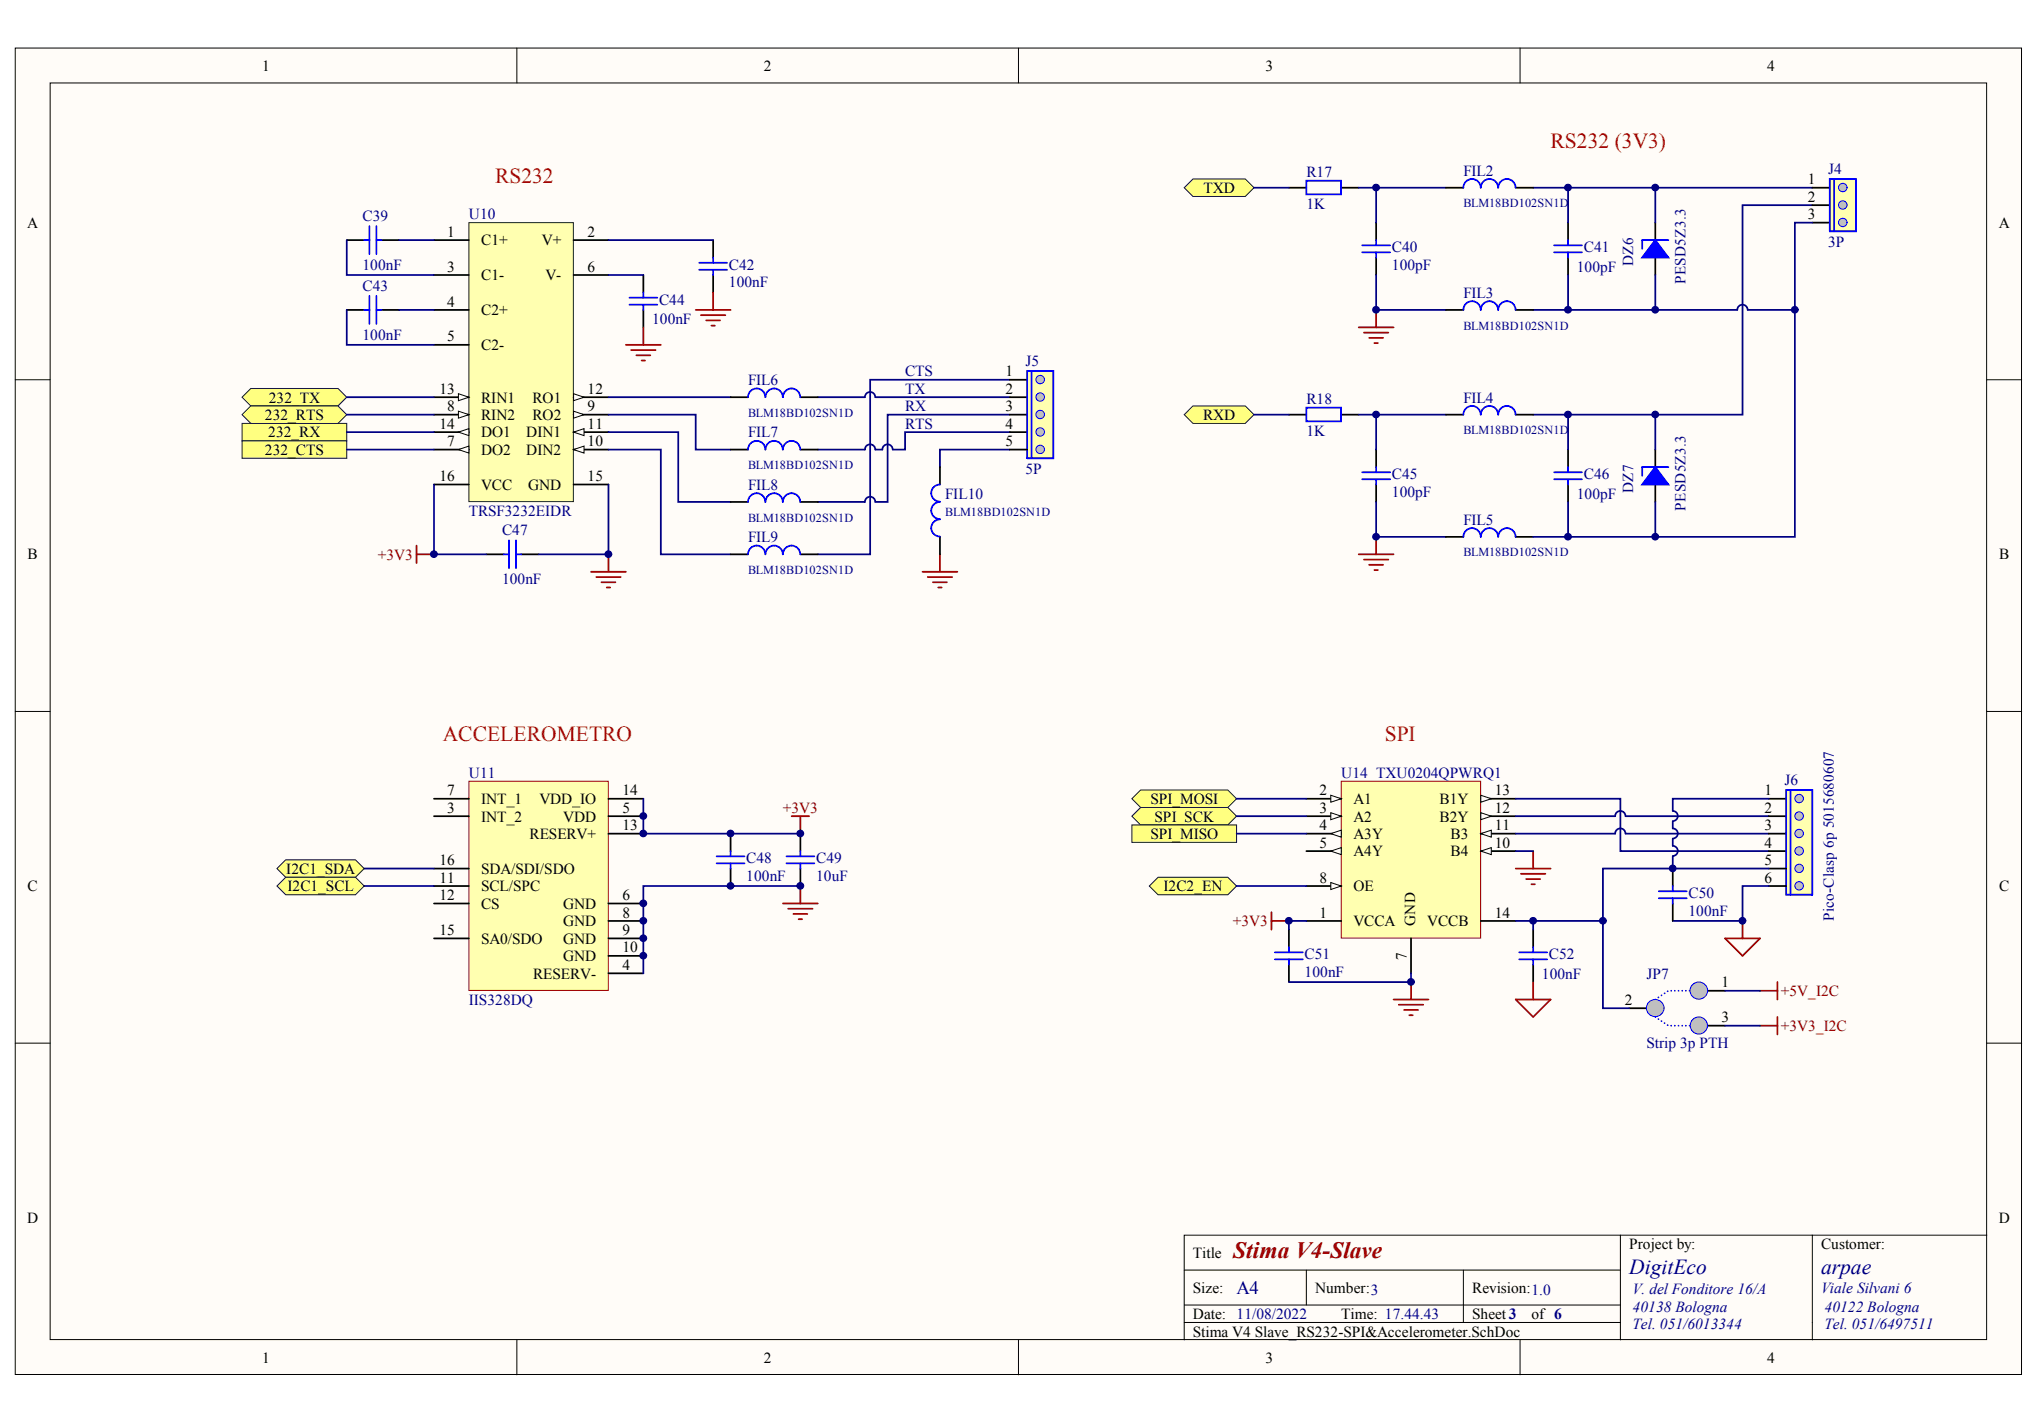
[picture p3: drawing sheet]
<svg xmlns="http://www.w3.org/2000/svg" width="288mm" height="201mm" viewBox="0 0 288 201" stroke-linecap="round" stroke-linejoin="round" font-family="sans-serif">
<g fill="#fffcf8" stroke="#000" stroke-width=".14">
<path d="M2.2 6.8h283.1v187.2h-283.1z"/>
<path d="M7.1 11.7h273.2v177.3h-273.2z"/>
</g>
<g fill="none" stroke="#000" stroke-width=".14">
<path d="M72.9 6.8v4.9M143.7 6.8v4.9M214.5 6.8v4.9M2.2 53.6h4.9M280.4 53.6h4.9M2.2 100.4h4.9M280.4 100.4h4.9M2.2 147.2h4.9M280.4 147.2h4.9M167.1 179.2h61.6M184.3 179.2v5M206.5 179.2v7.4"/>
<path d="M228.7 174.3v12.3M255.7 174.3h-88.6v14.8M280.4 174.3h-24.7v14.8M72.9 189.1v4.9M143.7 189.1v4.9M167.1 186.6h61.6v2.5M167.1 184.2h61.6M214.5 189.1v4.9"/>
</g>
<path d="M66.2 31.4h14.7v39.4h-14.7z" fill="#ffffb0" stroke="#172721" stroke-width=".14"/>
<path d="M80.9 33.9h5M80.9 38.8h5M80.9 56.1h5" fill="none" stroke="#000" stroke-width=".25"/>
<path d="M80.9 55.6l1.5 .5-1.5 .4z" fill="#fffcf8" stroke="#000" stroke-width=".14"/>
<path d="M80.9 58.5h5" fill="none" stroke="#000" stroke-width=".25"/>
<path d="M80.9 58l1.5 .5-1.5 .5z" fill="#fffcf8" stroke="#000" stroke-width=".14"/>
<path d="M80.9 61h5" fill="none" stroke="#000" stroke-width=".25"/>
<path d="M80.9 61l1.5-.5v1z" fill="#fffcf8" stroke="#000" stroke-width=".14"/>
<path d="M80.9 63.4h5" fill="none" stroke="#000" stroke-width=".25"/>
<path d="M80.9 63.4l1.5-.5v1z" fill="#fffcf8" stroke="#000" stroke-width=".14"/>
<path d="M61.2 33.9h5M61.2 38.8h5M61.2 43.7h5M61.2 48.7h5M61.2 56.1h5" fill="none" stroke="#000" stroke-width=".25"/>
<path d="M64.7 55.6l1.5 .5-1.5 .4z" fill="#fffcf8" stroke="#000" stroke-width=".14"/>
<path d="M61.2 58.5h5" fill="none" stroke="#000" stroke-width=".25"/>
<path d="M64.7 58l1.5 .5-1.5 .5z" fill="#fffcf8" stroke="#000" stroke-width=".14"/>
<path d="M61.2 61h5" fill="none" stroke="#000" stroke-width=".25"/>
<path d="M64.7 61l1.5-.5v1z" fill="#fffcf8" stroke="#000" stroke-width=".14"/>
<path d="M61.2 63.4h5" fill="none" stroke="#000" stroke-width=".25"/>
<path d="M64.7 63.4l1.5-.5v1z" fill="#fffcf8" stroke="#000" stroke-width=".14"/>
<path d="M48.9 33.9h2.5M53.9 33.9h2.4M90.8 38.8v2.5M100.6 33.9v2.4M100.6 38.8v2.5M48.9 43.7h2.5M53.9 43.7h2.4M90.8 43.7v2.5M61.2 68.4h5M68.6 78.2h2.5M73.6 78.2h2.4M80.9 68.4h5" fill="none" stroke="#000" stroke-width=".25"/>
<g fill="none" stroke="#00f" stroke-width=".25">
<path d="M51.4 33.9h.7M52.1 31.9v4M53.1 31.9v4M53.1 33.9h.8M98.7 37.1h3.9M98.7 38.1h3.9M100.6 36.3v.8M100.6 38.1v.7M51.4 43.7h.7M52.1 41.8v3.9M53.1 41.8v3.9M53.1 43.7h.8"/>
<path d="M88.8 42h4M88.8 43h4M90.8 41.3v.7M90.8 43v.7M71.1 78.2h.7M71.8 76.3v3.9M72.8 76.3v3.9M72.8 78.2h.8"/>
</g>
<g fill="none" stroke="#800000" stroke-width=".25">
<path d="M88.3 48.7h4.9M89.1 49.4h3.4M89.8 50.1h2M90.5 50.9h.5M90.8 46.2v2.5M98.2 43.7h4.9M98.9 44.5h3.5M99.6 45.2h2M100.4 46h.5M100.6 41.3v2.4M58.8 77v2.5M58.8 78.2h2.4"/>
<path d="M85.9 78.2v2.5M83.4 80.7h4.9M84.1 81.4h3.5M84.9 82.2h1.9M85.6 82.9h.5"/>
</g>
<g fill="#ffff80" stroke="#001b31" stroke-width=".14">
<path d="M34.2 59.7h14.7v2.5h-14.7z" fill-rule="evenodd"/>
<path d="M35.4 54.8h12.3l1.2 1.3-1.2 1.2h-12.3l-1.2-1.2z" fill-rule="evenodd"/>
<path d="M35.4 57.3h12.3l1.2 1.2-1.2 1.2h-12.3l-1.2-1.2z" fill-rule="evenodd"/>
<path d="M34.2 62.2h14.7v2.5h-14.7z" fill-rule="evenodd"/>
</g>
<path d="M132.6 78.2v2.5M130.2 80.7h4.9M130.9 81.4h3.5M131.7 82.2h1.9M132.4 82.9h.5" fill="none" stroke="#800000" stroke-width=".25"/>
<path d="M66.2 110.2h19.6v29.6h-19.6z" fill="#ffffb0" stroke="#800000" stroke-width=".14"/>
<g fill="none" stroke="#000" stroke-width=".25">
<path d="M61.2 112.7h5M61.2 115.2h5M85.9 112.7h4.9M85.9 115.2h4.9M85.9 117.6h4.9M103.1 117.6v2.5M112.9 117.6v2.5M61.2 122.6h5M61.2 132.4h5M61.2 125h5M61.2 127.5h5M85.9 132.4h4.9"/>
<path d="M85.9 127.5h4.9M85.9 130h4.9M85.9 134.9h4.9M85.9 137.3h4.9M103.1 122.6v2.4M112.9 122.6v2.4"/>
</g>
<path d="M101.1 121.8h4M101.1 120.8h4M103.1 120.1v.7M103.1 121.8v.8M111 121.8h3.9M111 120.8h3.9M112.9 120.1v.7M112.9 121.8v.8" fill="none" stroke="#00f" stroke-width=".25"/>
<path d="M111.7 115.2h2.5M112.9 115.2v2.4M110.5 127.5h4.9M111.2 128.2h3.5M112 129h1.9M112.7 129.7h.5M112.9 125v2.5" fill="none" stroke="#800000" stroke-width=".25"/>
<g fill="none" stroke="#000080" stroke-width=".25">
<path d="M48.9 33.9v4.9h12.3M56.3 33.9h4.9M85.9 33.9h14.7M85.9 38.8h4.9M48.9 43.7v5h12.3M48.9 56.1h12.3M48.9 58.5h12.3M56.3 43.7h4.9M85.9 58.5h12.3v4.9h4.9M85.9 56.1h17.2M123.5 56a.73 .73 0 0 0-.7-.7 .73 .73 0 0 0-.7 .8h-6.7M123.5 56.1h19"/>
<path d="M142.5 53.6h-19.7v24.6h-7.4M142.5 58.5h-17.2v12.3h-1.8M48.9 61h12.3M48.9 63.4h12.3M85.9 63.4h7.3v14.8h9.9M85.9 61h9.8v9.8h7.4M123.5 70.8a.73 .73 0 0 0-.7-.7 .73 .73 0 0 0-.7 .7h-6.7M123.5 63.4a.73 .73 0 0 0-.7-.7 .73 .73 0 0 0-.7 .7h-6.7M142.5 61h-14.8v2.4h-1.7a.73 .73 0 0 0-.8-.7 .73 .73 0 0 0-.7 .7h-1M142.5 63.4h-9.9v2.5M51.4 125h9.8M51.4 122.6h9.8"/>
<path d="M112.9 125h-22.1v12.3"/>
</g>
<path d="M189.3 110.2h19.6v22.2h-19.6z" fill="#ffffb0" stroke="#800000" stroke-width=".14"/>
<path d="M184.3 112.7h5" fill="none" stroke="#000" stroke-width=".25"/>
<path d="M187.8 112.2l1.5 .5-1.5 .5z" fill="#fffcf8" stroke="#000" stroke-width=".14"/>
<path d="M184.3 115.2h5" fill="none" stroke="#000" stroke-width=".25"/>
<path d="M187.8 114.7l1.5 .5-1.5 .5z" fill="#fffcf8" stroke="#000" stroke-width=".14"/>
<path d="M184.3 117.6h5" fill="none" stroke="#000" stroke-width=".25"/>
<path d="M187.8 117.6l1.5-.5v1z" fill="#fffcf8" stroke="#000" stroke-width=".14"/>
<path d="M184.3 120.1h5" fill="none" stroke="#000" stroke-width=".25"/>
<path d="M187.8 120.1l1.5-.5v1z" fill="#fffcf8" stroke="#000" stroke-width=".14"/>
<path d="M209 112.7h4.9" fill="none" stroke="#000" stroke-width=".25"/>
<path d="M209 112.2l1.4 .5-1.4 .5z" fill="#fffcf8" stroke="#000" stroke-width=".14"/>
<path d="M209 115.2h4.9" fill="none" stroke="#000" stroke-width=".25"/>
<path d="M209 114.7l1.4 .5-1.4 .5z" fill="#fffcf8" stroke="#000" stroke-width=".14"/>
<path d="M209 117.6h4.9" fill="none" stroke="#000" stroke-width=".25"/>
<path d="M209 117.6l1.4-.5v1z" fill="#fffcf8" stroke="#000" stroke-width=".14"/>
<path d="M209 120.1h4.9" fill="none" stroke="#000" stroke-width=".25"/>
<path d="M209 120.1l1.4-.5v1z" fill="#fffcf8" stroke="#000" stroke-width=".14"/>
<path d="M184.3 125h5" fill="none" stroke="#000" stroke-width=".25"/>
<path d="M187.8 124.5l1.5 .5-1.5 .5z" fill="#fffcf8" stroke="#000" stroke-width=".14"/>
<path d="M181.9 131.2v2.5M181.9 136.1v2.5M184.3 130h5M199.1 132.4v4.9M209 130h4.9M216.3 131.2v2.5M216.3 136.1v2.5" fill="none" stroke="#000" stroke-width=".25"/>
<path d="M179.9 135.4h3.9M179.9 134.4h3.9M181.9 133.7v.7M181.9 135.4v.7M214.4 135.4h3.9M214.4 134.4h3.9M216.3 133.7v.7M216.3 135.4v.7" fill="none" stroke="#00f" stroke-width=".25"/>
<path d="M179.4 128.7v2.5M179.4 130h2.5" fill="none" stroke="#800000" stroke-width=".25"/>
<path d="M90.8 112.7v4.9h22.1M199.1 137.3v1.3" fill="none" stroke="#000080" stroke-width=".25"/>
<g fill="#ffff80" stroke="#001b31" stroke-width=".14">
<path d="M161 113.9h12.3l1.2 1.3-1.2 1.2h-12.3l-1.3-1.2z" fill-rule="evenodd"/>
<path d="M161 111.5h12.3l1.2 1.2-1.2 1.2h-12.3l-1.3-1.2z" fill-rule="evenodd"/>
<path d="M159.7 116.4h14.8v2.5h-14.8z" fill-rule="evenodd"/>
</g>
<path d="M174.5 112.7h9.8M174.5 115.2h9.8M174.5 117.6h9.8M213.9 112.7h14.8v7.4h20.9M229.4 115.2a.73 .73 0 0 0-.8-.8 .73 .73 0 0 0-.7 .8h-14M229.4 117.6a.73 .73 0 0 0-.8-.7 .73 .73 0 0 0-.7 .7h-14M229.4 115.2h20.2M229.4 117.6h20.2M181.9 138.6h17.2M184.3 130h-2.4v1.2" fill="none" stroke="#000080" stroke-width=".25"/>
<path d="M199.1 138.6v2.4M216.3 138.6v2.4M243.4 132.4h5l-2.5 2.5zM245.9 130v2.4M196.7 141h4.9M197.4 141.8h3.4M198.1 142.5h2M198.9 143.3h.5M213.9 141h4.9l-2.5 2.5z" fill="none" stroke="#800000" stroke-width=".25"/>
<path d="M163.4 123.8h9.9l1.2 1.2-1.2 1.3h-9.9l-1.2-1.3z" fill-rule="evenodd" fill="#ffff80" stroke="#001b31" stroke-width=".14"/>
<path d="M174.5 125h9.8M213.9 120.1h2.4" fill="none" stroke="#000080" stroke-width=".25"/>
<path d="M213.9 122.6h4.9M214.6 123.3h3.5M215.4 124h1.9M216.1 124.8h.5M216.3 120.1v2.5" fill="none" stroke="#800000" stroke-width=".25"/>
<g fill="#ffff80" stroke="#001b31" stroke-width=".14">
<path d="M40.3 121.3h9.9l1.2 1.3-1.2 1.2h-9.9l-1.2-1.2z" fill-rule="evenodd"/>
<path d="M40.3 123.8h9.9l1.2 1.2-1.2 1.3h-9.9l-1.2-1.3z" fill-rule="evenodd"/>
</g>
<path d="M249.6 112.7h2.4M249.6 115.2h2.4M249.6 117.6h2.4M249.6 120.1h2.4" fill="none" stroke="#000" stroke-width=".25"/>
<path d="M252 111.5h3.7v14.7h-3.7z" fill="#ffffb0" stroke="#800000" stroke-width=".14"/>
<g fill="#c0c0c0" stroke="#00f" stroke-width=".14">
<circle cx="253.9" cy="112.7" r=".6"/>
<circle cx="253.9" cy="115.1" r=".6"/>
<circle cx="253.9" cy="117.6" r=".6"/>
<circle cx="253.9" cy="120.1" r=".6"/>
</g>
<path d="M252.7 111.5v14.8" fill="none" stroke="#00f" stroke-width=".25"/>
<circle cx="253.9" cy="122.5" r=".6" fill="#c0c0c0" stroke="#00f" stroke-width=".14"/>
<path d="M252 111.5h3.7v14.8h-3.7z" fill="none" stroke="#00f" stroke-width=".25"/>
<path d="M249.6 122.6h2.4" fill="none" stroke="#000" stroke-width=".25"/>
<circle cx="253.9" cy="125" r=".6" fill="#c0c0c0" stroke="#00f" stroke-width=".14"/>
<path d="M241 139.8h2.4M249.6 125h2.4M229.9 142.3h2.4M241 144.7h2.4" fill="none" stroke="#000" stroke-width=".25"/>
<path d="M236 118.4v1a.71 .71 0 0 1 .8 .7 .71 .71 0 0 1-.8 .7M236 115.9v1a.71 .71 0 0 1 .8 .7 .71 .71 0 0 1-.8 .7M249.6 112.7h-13.6v1.7a.71 .71 0 0 1 .8 .8 .71 .71 0 0 1-.8 .7M236 120.8v1.8h13.6" fill="none" stroke="#000080" stroke-width=".25"/>
<path d="M248.4 139.8h2.4M250.8 138.6v2.4" fill="none" stroke="#800000" stroke-width=".25"/>
<path d="M233.6 141l1.8-1.2h3.1M233.6 143.5l1.8 1.2h3.1" fill="none" stroke="#00f" stroke-width=".25" stroke-dasharray="0 .5"/>
<g fill="#c0c0c0" stroke="#00f" stroke-width=".14">
<circle cx="239.7" cy="139.8" r="1.22"/>
<circle cx="239.7" cy="144.7" r="1.21"/>
<circle cx="233.6" cy="142.2" r="1.22"/>
</g>
<path d="M213.9 130h12.3M216.3 130v1.2M226.2 130v12.3h3.7M236 122.6h-9.8v7.4M243.4 139.8h5M249.6 125h-3.7v5h-9.9M243.4 144.7h5" fill="none" stroke="#000080" stroke-width=".25"/>
<path d="M248.4 144.7h2.4M250.8 143.5v2.5" fill="none" stroke="#800000" stroke-width=".25"/>
<path d="M142.5 53.6h2.4M142.5 56.1h2.4M142.5 58.5h2.4M142.5 61h2.4" fill="none" stroke="#000" stroke-width=".25"/>
<path d="M144.9 52.4h3.7v12.2h-3.7z" fill="#ffffb0" stroke="#800000" stroke-width=".14"/>
<g fill="#c0c0c0" stroke="#00f" stroke-width=".14">
<circle cx="146.8" cy="53.6" r=".6"/>
<circle cx="146.8" cy="56" r=".6"/>
<circle cx="146.8" cy="58.5" r=".6"/>
<circle cx="146.8" cy="60.9" r=".6"/>
</g>
<path d="M145.6 52.4v12.3" fill="none" stroke="#00f" stroke-width=".25"/>
<circle cx="146.8" cy="63.4" r=".6" fill="#c0c0c0" stroke="#00f" stroke-width=".14"/>
<path d="M144.9 52.4h3.7v12.3h-3.7z" fill="none" stroke="#00f" stroke-width=".25"/>
<path d="M142.5 63.4h2.4" fill="none" stroke="#000" stroke-width=".25"/>
<path d="M61.2 68.4v9.8h7.4M85.9 68.4v9.8h-9.9" fill="none" stroke="#000080" stroke-width=".25"/>
<g fill="#ffff80" stroke="#001b31" stroke-width=".14">
<path d="M168.3 25.3h7.4l1.3 1.2-1.3 1.2h-7.4l-1.2-1.2z" fill-rule="evenodd"/>
<path d="M168.3 57.3h7.4l1.3 1.2-1.3 1.2h-7.4l-1.2-1.2z" fill-rule="evenodd"/>
</g>
<g fill="none" stroke="#000" stroke-width=".25">
<path d="M181.9 26.5h2.4M189.3 26.5h2.4M194.2 31.4v2.5M194.2 36.3v2.5M221.3 31.4v2.5M221.3 36.3v2.5M233.6 31.4v2.5M233.6 36.3v2.5M255.7 26.5h2.5M255.7 29h2.5M255.7 31.4h2.5M181.9 58.5h2.4"/>
<path d="M189.3 58.5h2.4M194.2 63.4v2.5M194.2 68.4v2.4M221.3 63.4v2.5M221.3 68.4v2.4M233.6 63.4v2.5M233.6 68.4v2.4"/>
</g>
<g fill="none" stroke="#00f" stroke-width=".25">
<path d="M184.3 25.5h4.9v1.9h-4.9zM192.2 34.6h4M192.2 35.6h4M194.2 33.9v.7M194.2 35.6v.7M219.3 34.6h3.9M219.3 35.6h3.9M221.3 33.9v.7M221.3 35.6v.7M235.4 33.9h-3.7v1.2M184.3 57.5h4.9v2h-4.9zM192.2 66.6h4"/>
<path d="M192.2 67.6h4M194.2 65.9v.7M194.2 67.6v.8M219.3 66.6h3.9M219.3 67.6h3.9M221.3 65.9v.7M221.3 67.6v.8M235.4 65.9h-3.7v1.2"/>
</g>
<g fill="#00f" stroke="#00f" stroke-width=".25">
<path d="M233.6 33.9l1.8 2.4h-3.7z"/>
<path d="M233.6 65.9l1.8 2.5h-3.7z"/>
</g>
<g fill="none" stroke="#000080" stroke-width=".25">
<path d="M177 26.5h4.9M191.7 26.5h12.3M194.2 26.5v4.9M194.2 38.8v4.9h9.8M216.3 26.5h39.4M221.3 26.5v4.9M221.3 38.8v4.9M233.6 26.5v4.9M255.7 29h-9.8v29.5h-29.6M177 58.5h4.9M191.7 58.5h12.3M194.2 58.5v4.9"/>
<path d="M221.3 58.5v4.9M233.6 58.5v4.9M194.2 70.8v5h9.8M221.3 70.8v5"/>
</g>
<path d="M191.7 46.2h5M192.5 46.9h3.4M193.2 47.7h2M193.9 48.4h.5M194.2 43.7v2.5M191.7 78.2h5M192.5 79h3.4M193.2 79.7h2M194.2 75.8v2.4M193.9 80.4h.5" fill="none" stroke="#800000" stroke-width=".25"/>
<path d="M258.2 25.3h3.7v7.3h-3.7z" fill="#ffffb0" stroke="#800000" stroke-width=".14"/>
<g fill="#c0c0c0" stroke="#00f" stroke-width=".14">
<circle cx="260" cy="26.5" r=".6"/>
<circle cx="260" cy="28.9" r=".6"/>
<circle cx="260" cy="31.4" r=".6"/>
</g>
<g fill="none" stroke="#00f" stroke-width=".25">
<path d="M211.4 26.5a1.23 1.23 0 0 0-1.2-1.2 1.23 1.23 0 0 0-1.3 1.2 1.22 1.22 0 0 0-1.2-1.2 1.22 1.22 0 0 0-1.2 1.2M213.9 26.5a1.22 1.22 0 0 0-1.3-1.2 1.22 1.22 0 0 0-1.2 1.2M258.2 25.3h3.7v7.3h-3.7zM258.8 25.3v7.3M108 56.1a1.22 1.22 0 0 0-1.2-1.3 1.22 1.22 0 0 0-1.2 1.3M110.5 56.1a1.22 1.22 0 0 0-1.3-1.3 1.22 1.22 0 0 0-1.2 1.3M112.9 56.1a1.22 1.22 0 0 0-1.2-1.3 1.22 1.22 0 0 0-1.2 1.3M211.4 43.7a1.23 1.23 0 0 0-1.2-1.2 1.23 1.23 0 0 0-1.3 1.2 1.22 1.22 0 0 0-1.2-1.2 1.22 1.22 0 0 0-1.2 1.2M211.4 58.5a1.23 1.23 0 0 0-1.2-1.2 1.23 1.23 0 0 0-1.3 1.2 1.22 1.22 0 0 0-1.2-1.2 1.22 1.22 0 0 0-1.2 1.2M213.9 43.7a1.22 1.22 0 0 0-1.3-1.2 1.22 1.22 0 0 0-1.2 1.2M213.9 58.5a1.22 1.22 0 0 0-1.3-1.2 1.22 1.22 0 0 0-1.2 1.2M108 63.4a1.22 1.22 0 0 0-1.2-1.2 1.22 1.22 0 0 0-1.2 1.2"/>
<path d="M108 70.8a1.22 1.22 0 0 0-1.2-1.2 1.22 1.22 0 0 0-1.2 1.2M108 78.2a1.22 1.22 0 0 0-1.2-1.2 1.22 1.22 0 0 0-1.2 1.2M110.5 63.4a1.22 1.22 0 0 0-1.3-1.2 1.22 1.22 0 0 0-1.2 1.2M110.5 70.8a1.22 1.22 0 0 0-1.3-1.2 1.22 1.22 0 0 0-1.2 1.2M110.5 78.2a1.22 1.22 0 0 0-1.3-1.2 1.22 1.22 0 0 0-1.2 1.2M112.9 63.4a1.22 1.22 0 0 0-1.2-1.2 1.22 1.22 0 0 0-1.2 1.2M112.9 70.8a1.22 1.22 0 0 0-1.2-1.2 1.22 1.22 0 0 0-1.2 1.2M112.9 78.2a1.22 1.22 0 0 0-1.2-1.2 1.22 1.22 0 0 0-1.2 1.2M132.6 73.3a1.21 1.21 0 0 0-1.2 1.2 1.21 1.21 0 0 0 1.2 1.2M132.6 70.8a1.21 1.21 0 0 0-1.2 1.2 1.21 1.21 0 0 0 1.2 1.2M132.6 68.4a1.21 1.21 0 0 0-1.2 1.2 1.21 1.21 0 0 0 1.2 1.2M211.4 75.8a1.23 1.23 0 0 0-1.2-1.3 1.23 1.23 0 0 0-1.3 1.3 1.22 1.22 0 0 0-1.2-1.3 1.22 1.22 0 0 0-1.2 1.3"/>
<path d="M213.9 75.8a1.22 1.22 0 0 0-1.3-1.3 1.22 1.22 0 0 0-1.2 1.3M234.1 126.8h3.9M234.1 125.8h3.9M236 125v.8M236 126.8v.7"/>
</g>
<path d="M233.6 38.8v4.9M255.7 31.4h-2.4v12.3M246.6 43.7a.73 .73 0 0 0-.7-.7 .73 .73 0 0 0-.7 .7h-28.9M246.6 43.7h6.7M253.3 43.7v32.1h-19.7M216.3 75.8h17.3M233.6 70.8v5" fill="none" stroke="#000080" stroke-width=".25"/>
<g fill="none" stroke="#000" stroke-width=".25">
<path d="M204 26.5h2.5M213.9 26.5h2.4M103.1 56.1h2.5M112.9 56.1h2.5M204 43.7h2.5M204 58.5h2.5M213.9 43.7h2.4M213.9 58.5h2.4M103.1 63.4h2.5M103.1 70.8h2.5M103.1 78.2h2.5M112.9 63.4h2.5"/>
<path d="M112.9 70.8h2.5M112.9 78.2h2.5M132.6 65.9v2.5M132.6 75.8v2.4M204 75.8h2.5M213.9 75.8h2.4M236 122.6v2.4M236 127.5v2.5"/>
</g>
<g fill="#000080" stroke="#000080" stroke-width=".14">
<circle cx="61.2" cy="78.2" r=".47"/>
<circle cx="85.9" cy="78.2" r=".47"/>
<circle cx="90.8" cy="134.9" r=".47"/>
<circle cx="90.8" cy="132.4" r=".47"/>
<circle cx="90.8" cy="129.9" r=".47"/>
<circle cx="90.8" cy="127.5" r=".47"/>
<circle cx="90.8" cy="117.6" r=".47"/>
<circle cx="90.8" cy="115.1" r=".47"/>
<circle cx="103.1" cy="125" r=".47"/>
<circle cx="103.1" cy="117.6" r=".47"/>
<circle cx="112.9" cy="125" r=".47"/>
<circle cx="112.9" cy="117.6" r=".47"/>
<circle cx="181.9" cy="129.9" r=".47"/>
<circle cx="194.2" cy="75.7" r=".47"/>
<circle cx="194.2" cy="58.5" r=".47"/>
<circle cx="194.2" cy="43.7" r=".47"/>
<circle cx="194.2" cy="26.5" r=".47"/>
<circle cx="199.1" cy="138.6" r=".47"/>
<circle cx="216.3" cy="129.9" r=".47"/>
<circle cx="221.3" cy="75.7" r=".47"/>
<circle cx="221.3" cy="58.5" r=".47"/>
<circle cx="221.3" cy="43.7" r=".47"/>
<circle cx="221.3" cy="26.5" r=".47"/>
<circle cx="226.2" cy="129.9" r=".47"/>
<circle cx="233.6" cy="75.7" r=".47"/>
<circle cx="233.6" cy="58.5" r=".47"/>
<circle cx="233.6" cy="43.7" r=".47"/>
<circle cx="233.6" cy="26.5" r=".47"/>
<circle cx="236" cy="122.5" r=".47"/>
<circle cx="245.9" cy="129.9" r=".47"/>
<circle cx="253.3" cy="43.7" r=".47"/>
</g>
<text font-size="3.3" fill="#800000" x="174" y="177.5">Stima V4-Slave</text>
<g font-size="3" fill="#f00">
<text x="218.8" y="20.8">RS232 (3V3)</text>
<text x="69.9" y="25.8">RS232</text>
<text x="62.5" y="104.6">ACCELEROMETRO</text>
<text x="195.4" y="104.6">SPI</text>
</g>
<g font-size="3" fill="#000080">
<text x="229.9" y="179.7">DigitEco</text>
<text x="257" y="179.7">arpae</text>
</g>
<text font-size="2.6" fill="#000080" x="174.5" y="182.6">A4</text>
<g font-size="2.2">
<text x="37" y="10">1</text>
<text x="107.8" y="10">2</text>
<text x="178.6" y="10">3</text>
<text x="249.4" y="10">4</text>
<text x="169.8" y="27.2">TXD</text>
<text x="255.1" y="26">1</text>
<text x="255.1" y="28.5">2</text>
<text x="3.9" y="32.1">A</text>
<text x="63.1" y="33.4">1</text>
<text x="67.9" y="34.6">C1+</text>
<text x="76.5" y="34.6">V+</text>
<text x="82.9" y="33.4">2</text>
<text x="255.1" y="30.9">3</text>
<text x="282.1" y="32.1">A</text>
<text x="63.1" y="38.3">3</text>
<text x="67.9" y="39.6">C1-</text>
<text x="77" y="39.6">V-</text>
<text x="82.9" y="38.3">6</text>
<text x="63.1" y="43.3">4</text>
<text x="67.9" y="44.5">C2+</text>
<text x="63.1" y="48.2">5</text>
<text x="67.9" y="49.4">C2-</text>
<text x="141.9" y="53.1">1</text>
<text x="37.4" y="59.3">232_RTS</text>
<text x="37.9" y="56.8">232_TX</text>
<text x="62" y="55.6">13</text>
<text x="63.1" y="58">8</text>
<text x="67.9" y="56.8">RIN1</text>
<text x="67.9" y="59.3">RIN2</text>
<text x="75.1" y="56.8">RO1</text>
<text x="75.1" y="59.3">RO2</text>
<text x="82.9" y="55.6">12</text>
<text x="82.9" y="58">9</text>
<text x="141.9" y="55.6">2</text>
<text x="141.9" y="58">3</text>
<text x="169.8" y="59.3">RXD</text>
<text x="37.4" y="64.2">232_CTS</text>
<text x="37.9" y="61.7">232_RX</text>
<text x="62" y="60.5">14</text>
<text x="63.1" y="63">7</text>
<text x="67.9" y="61.7">DO1</text>
<text x="67.9" y="64.2">DO2</text>
<text x="74.3" y="61.7">DIN1</text>
<text x="74.3" y="64.2">DIN2</text>
<text x="82.9" y="60.5">11</text>
<text x="82.9" y="63">10</text>
<text x="141.9" y="60.5">4</text>
<text x="141.9" y="63">5</text>
<text x="62" y="67.9">16</text>
<text x="67.9" y="69.1">VCC</text>
<text x="74.5" y="69.1">GND</text>
<text x="82.9" y="67.9">15</text>
<text x="3.9" y="78.9">B</text>
<text x="282.1" y="78.9">B</text>
<text x="63.1" y="112.2">7</text>
<text x="67.9" y="113.5">INT_1</text>
<text x="76.1" y="113.5">VDD_IO</text>
<text x="87.8" y="112.2">14</text>
<text x="162.3" y="113.5">SPI_MOSI</text>
<text x="186.2" y="112.2">2</text>
<text x="191" y="113.5">A1</text>
<text x="203.2" y="113.5">B1Y</text>
<text x="210.9" y="112.2">13</text>
<text x="249" y="112.2">1</text>
<text x="63.1" y="114.7">3</text>
<text x="67.9" y="115.9">INT_2</text>
<text x="74.7" y="118.4">RESERV+</text>
<text x="79.5" y="115.9">VDD</text>
<text x="87.8" y="114.7">5</text>
<text x="87.8" y="117.2">13</text>
<text x="162.3" y="118.4">SPI_MISO</text>
<text x="162.9" y="115.9">SPI_SCK</text>
<text x="186.2" y="114.7">3</text>
<text x="186.2" y="117.2">4</text>
<text x="186.2" y="119.6">5</text>
<text x="191" y="115.9">A2</text>
<text x="191" y="118.4">A3Y</text>
<text x="203.2" y="115.9">B2Y</text>
<text x="204.7" y="118.4">B3</text>
<text x="210.9" y="114.7">12</text>
<text x="210.9" y="117.2">11</text>
<text x="210.9" y="119.6">10</text>
<text x="249" y="114.7">2</text>
<text x="249" y="117.2">3</text>
<text x="249" y="119.6">4</text>
<text x="3.9" y="125.7">C</text>
<text x="40.4" y="123.3">I2C1_SDA</text>
<text x="40.6" y="125.8">I2C1_SCL</text>
<text x="62" y="122.1">16</text>
<text x="62" y="124.5">11</text>
<text x="67.9" y="123.3">SDA/SDI/SDO</text>
<text x="67.9" y="125.8">SCL/SPC</text>
<text x="164.2" y="125.8">I2C2_EN</text>
<text x="186.2" y="124.5">8</text>
<text x="191" y="120.9">A4Y</text>
<text x="191" y="125.8">OE</text>
<text x="204.7" y="120.9">B4</text>
<text x="249" y="122.1">5</text>
<text x="249" y="124.5">6</text>
<text x="282.1" y="125.7">C</text>
<text x="62" y="131.9">15</text>
<text x="62" y="127">12</text>
<text x="67.9" y="128.2">CS</text>
<text x="79.5" y="128.2">GND</text>
<text x="79.5" y="130.7">GND</text>
<text x="87.8" y="127">6</text>
<text x="87.8" y="129.5">8</text>
<text x="87.8" y="131.9">9</text>
<text x="186.2" y="129.5">1</text>
<text x="191" y="130.7">VCCA</text>
<text x="201.4" y="130.7">VCCB</text>
<text x="210.9" y="129.5">14</text>
<text x="67.9" y="133.2">SA0/SDO</text>
<text x="79.5" y="133.2">GND</text>
<text x="79.5" y="135.6">GND</text>
<text x="87.8" y="134.4">10</text>
<text x="87.8" y="136.9">4</text>
<text x="75.2" y="138.1">RESERV-</text>
<text x="229.3" y="141.8">2</text>
<text x="242.9" y="139.3">1</text>
<text x="242.9" y="144.3">3</text>
<text x="3.9" y="172.5">D</text>
<text x="282.1" y="172.5">D</text>
<text x="168.3" y="177.5">Title</text>
<text x="229.9" y="176.3">Project by:</text>
<text x="257" y="176.3">Customer:</text>
<text x="168.3" y="182.4">Size:</text>
<text x="185.6" y="182.4">Number:3</text>
<text x="207.7" y="182.4">Revision:1.0</text>
<text x="168.3" y="186.1">Date: 11/08/2022</text>
<text x="168.3" y="188.6">Stima V4 Slave_RS232-SPI&amp;Accelerometer.SchDoc</text>
<text x="189.3" y="186.1">Time: 17.44.43</text>
<text x="207.7" y="186.1">Sheet3</text>
<text x="216.1" y="186.1">of 6</text>
<text x="37" y="192.3">1</text>
<text x="107.8" y="192.3">2</text>
<text x="178.6" y="192.3">3</text>
<text x="249.4" y="192.3">4</text>
</g>
<g font-size="2.2" fill="#000080">
<text x="184.3" y="25">R17</text>
<text x="184.3" y="29.5">1K</text>
<text x="206.5" y="24.8">FIL2</text>
<text x="258" y="24.5">J4</text>
<text x="51.1" y="31.2">C39</text>
<text x="66.2" y="30.9">U10</text>
<text x="196.4" y="35.6">C40</text>
<text x="223.5" y="35.6">C41</text>
<text x="258" y="34.9">3P</text>
<text x="51.1" y="38.1">100nF</text>
<text x="51.1" y="41">C43</text>
<text x="102.8" y="38.1">C42</text>
<text x="102.8" y="40.5">100nF</text>
<text x="196.4" y="38.1">100pF</text>
<text x="222.5" y="38.3">100pF</text>
<text x="51.1" y="47.9">100nF</text>
<text x="92" y="45.7">100nF</text>
<text x="93" y="43">C44</text>
<text x="206.5" y="42">FIL3</text>
<text x="127.7" y="53.1">CTS</text>
<text x="144.7" y="51.6">J5</text>
<text x="105.6" y="54.3">FIL6</text>
<text x="127.7" y="55.6">TX</text>
<text x="127.7" y="58">RX</text>
<text x="184.3" y="57">R18</text>
<text x="206.5" y="56.8">FIL4</text>
<text x="105.6" y="61.7">FIL7</text>
<text x="127.7" y="60.5">RTS</text>
<text x="184.3" y="61.5">1K</text>
<text x="105.6" y="69.1">FIL8</text>
<text x="133.4" y="70.3">FIL10</text>
<text x="144.7" y="66.9">5P</text>
<text x="196.4" y="67.6">C45</text>
<text x="196.4" y="70.1">100pF</text>
<text x="222.5" y="70.3">100pF</text>
<text x="223.5" y="67.6">C46</text>
<text x="66.2" y="72.8">TRSF3232EIDR</text>
<text x="70.8" y="75.5">C47</text>
<text x="105.6" y="76.5">FIL9</text>
<text x="206.5" y="74">FIL5</text>
<text x="70.8" y="82.4">100nF</text>
<text x="66.2" y="109.8">U11</text>
<text x="189.3" y="109.8">U14 TXU0204QPWRQ1</text>
<text x="251.8" y="110.8">J6</text>
<text x="105.3" y="121.8">C48</text>
<text x="105.3" y="124.3">100nF</text>
<text x="115.2" y="121.8">C49</text>
<text x="115.2" y="124.3">10uF</text>
<text x="238.3" y="126.8">C50</text>
<text x="238.3" y="129.2">100nF</text>
<text x="184.1" y="135.4">C51</text>
<text x="184.1" y="137.8">100nF</text>
<text x="218.6" y="135.4">C52</text>
<text x="66.2" y="141.8">IIS328DQ</text>
<text x="217.6" y="138.1">100nF</text>
<text x="232.3" y="138.1">JP7</text>
<text x="232.3" y="147.9">Strip 3p PTH</text>
<text x="230.4" y="182.7">V. del Fonditore 16/A</text>
<text x="230.4" y="185.1">40138 Bologna</text>
<text x="257" y="182.4">Viale Silvani 6</text>
<text x="257.5" y="185.1">40122 Bologna</text>
<text x="230.4" y="187.6">Tel. 051/6013344</text>
<text x="257.5" y="187.6">Tel. 051/6497511</text>
</g>
<g font-size="2.2" fill="#800000">
<text x="53.3" y="79">+3V3</text>
<text x="110.5" y="114.7">+3V3</text>
<text x="174" y="130.7">+3V3</text>
<text x="251.3" y="140.6">+5V_I2C</text>
<text x="251.3" y="145.5">+3V3_I2C</text>
</g>
<g font-size="2.1" fill="#000080">
<text x="230.5" y="37.6" transform="rotate(-90 230.5 37.6)">DZ6</text>
<text x="237.9" y="40" transform="rotate(-90 237.9 40)">PESD5Z3.3</text>
<text x="230.5" y="69.6" transform="rotate(-90 230.5 69.6)">DZ7</text>
<text x="237.9" y="72.1" transform="rotate(-90 237.9 72.1)">PESD5Z3.3</text>
<text x="258.8" y="130" transform="rotate(-90 258.8 130)">Pico-Clasp 6p 5015680607</text>
</g>
<g font-size="2.1">
<text x="199.7" y="130.7" transform="rotate(-90 199.7 130.7)">GND</text>
<text x="198.5" y="135.5" transform="rotate(-90 198.5 135.5)">7</text>
</g>
<g font-size="1.7" fill="#000080">
<text x="206.5" y="29.3">BLM18BD102SN1D</text>
<text x="206.5" y="46.5">BLM18BD102SN1D</text>
<text x="105.6" y="58.8">BLM18BD102SN1D</text>
<text x="206.5" y="61.3">BLM18BD102SN1D</text>
<text x="105.6" y="66.2">BLM18BD102SN1D</text>
<text x="105.6" y="73.6">BLM18BD102SN1D</text>
<text x="133.4" y="72.9">BLM18BD102SN1D</text>
<text x="105.6" y="81">BLM18BD102SN1D</text>
<text x="206.5" y="78.5">BLM18BD102SN1D</text>
</g>
</svg>
